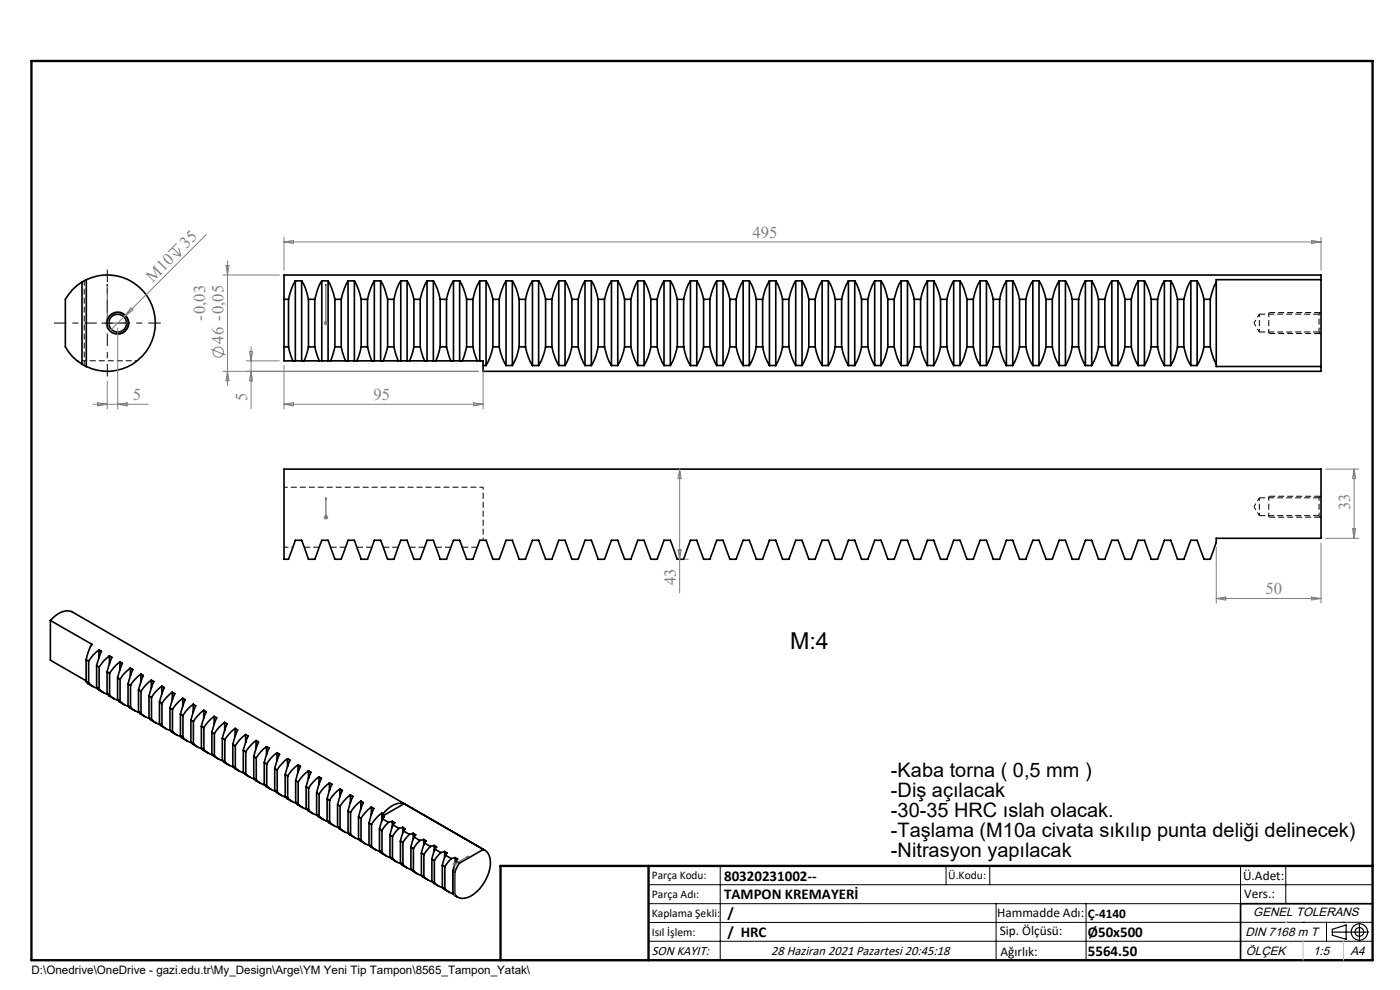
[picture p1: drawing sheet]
<svg xmlns="http://www.w3.org/2000/svg" width="297mm" height="210mm" viewBox="0 0 297 210" stroke-linecap="round" stroke-linejoin="round" font-family="sans-serif">
<path d="M279.8 68.5v1.9M279.8 66.6v1.9M62.1 116.1h-1.8" fill="none" stroke="#000" stroke-width=".21" stroke-dasharray="1.3 .6" stroke-dashoffset=".9" stroke-linecap="butt"/>
<path d="M17.9 76.5h11.2M17.9 76.5h-1.5M267.2 66.6v3.8M102.5 114.6v-11.3M267.2 105.6v3.8M279.8 105.6v3.8" fill="none" stroke="#000" stroke-width=".21" stroke-dasharray="1.3 .6" stroke-dashoffset=".7" stroke-linecap="butt"/>
<g fill="none" stroke="#000" stroke-width=".21" stroke-dasharray="1.3 .6" stroke-linecap="butt">
<path d="M267.2 70.4h12.6M269.2 70.8v-.1M279.8 70.4l.5 .5M279.8 66.6h-12.6M280.3 66.2l-.5 .4M67.7 116.1h-3.1M73.3 116.1h-3.2M78.9 116.1h-3.2M84.5 116.1h-3.2M90.1 116.1h-3.2M95.7 116.1h-3.2M101.3 116.1h-3.2"/>
<path d="M267.2 109.4h12.6M279.8 109.4l.5 .4M279.8 105.6h-12.6M280.3 105.2l-.5 .4"/>
</g>
<path d="M266 68.5l1.2 1.9M267.2 66.6l-1.2 1.9M60.3 103.3h42.2M266 107.5l1.2 1.9M267.2 105.6l-1.2 1.9" fill="none" stroke="#000" stroke-width=".21" stroke-dasharray="1.3 .6" stroke-dashoffset=".5" stroke-linecap="butt"/>
<g fill="none" stroke="#000" stroke-width=".35">
<path d="M17.4 59.8a10.1 10.1 0 0 0-3.5 3.7v10.1a9.4 9.4 0 0 0 3.5 3.6M17.4 59.8v17.4M18.3 59.3a10.2 10.2 0 0 1 14.6 9.2 10.2 10.2 0 0 1-14.6 9.2M18.3 59.3l-.9 .5M18.3 59.3v18.4M62.7 59.6a12.4 12.4 0 0 0-1.5 3.9M62.7 59.6h1.3M62.7 59.6v16.9M64 59.6a10.5 10.5 0 0 1 1.4 3.9M64 59.6v16.9M68.3 59.6a11.4 11.4 0 0 0-1.5 3.9M68.3 59.6h1.3"/>
<path d="M68.3 59.6v16.9M69.6 59.6a12.4 12.4 0 0 1 1.4 3.9M69.6 59.6v16.9M73.8 59.6a12.4 12.4 0 0 0-1.4 3.9M73.8 59.6h1.4M73.8 59.6v16.9M75.2 59.6a12.4 12.4 0 0 1 1.4 3.9M75.2 59.6v16.9M79.4 59.6a12.4 12.4 0 0 0-1.4 3.9M79.4 59.6h1.4M79.4 59.6v16.9M80.8 59.6a11.4 11.4 0 0 1 1.4 3.9"/>
<path d="M80.8 59.6v16.9M85 59.6a10.5 10.5 0 0 0-1.4 3.9M85 59.6h1.4M85 59.6v16.9M86.4 59.6a12.4 12.4 0 0 1 1.4 3.9M86.4 59.6v16.9M90.6 59.6a12.4 12.4 0 0 0-1.5 3.9M90.6 59.6h1.3M90.6 59.6v16.9M91.9 59.6a10.5 10.5 0 0 1 1.5 3.9M91.9 59.6v16.9M96.2 59.6a11.4 11.4 0 0 0-1.5 3.9"/>
<path d="M96.2 59.6h1.3M96.2 59.6v16.9M97.5 59.6a11.4 11.4 0 0 1 1.5 3.9M97.5 59.6v16.9M101.8 59.6a10.5 10.5 0 0 0-1.5 3.9M101.8 59.6h1.3M101.8 59.6v16.9M103.1 59.6a12.4 12.4 0 0 1 1.5 3.9M103.1 59.6v17.9M107.4 59.6a12.4 12.4 0 0 0-1.5 3.9M107.4 59.6h1.3M107.4 59.6v17.9"/>
<path d="M108.7 59.6a10.5 10.5 0 0 1 1.4 3.9M108.7 59.6v17.9M113 59.6a11.4 11.4 0 0 0-1.5 3.9M113 59.6h1.3M113 59.6v17.9M114.3 59.6a11.4 11.4 0 0 1 1.4 3.9M114.3 59.6v17.9M118.5 59.6a12.4 12.4 0 0 0-1.4 3.9M118.5 59.6h1.4M118.5 59.6v17.9M119.9 59.6a12.4 12.4 0 0 1 1.4 3.9M119.9 59.6v17.9"/>
<path d="M124.1 59.6a12.4 12.4 0 0 0-1.4 3.9M124.1 59.6h1.3M124.1 59.6v17.9M125.4 59.6a10.5 10.5 0 0 1 1.5 3.9M125.4 59.6v17.9M129.7 59.6a11.4 11.4 0 0 0-1.5 3.9M129.7 59.6h1.4M129.7 59.6v17.9M131.1 59.6a12.4 12.4 0 0 1 1.4 3.9M131.1 59.6v17.9M135.3 59.6a12.4 12.4 0 0 0-1.5 3.9M135.3 59.6h1.3"/>
<path d="M135.3 59.6v17.9M136.6 59.6a12.4 12.4 0 0 1 1.5 3.9M136.6 59.6v17.9M140.9 59.6a12.4 12.4 0 0 0-1.5 3.9M140.9 59.6h1.3M140.9 59.6v17.9M142.2 59.6a11.4 11.4 0 0 1 1.5 3.9M142.2 59.6v17.9M146.5 59.6a10.5 10.5 0 0 0-1.5 3.9M146.5 59.6h1.3M146.5 59.6v17.9M147.8 59.6a12.4 12.4 0 0 1 1.5 3.9"/>
<path d="M147.8 59.6v17.9M152 59.6a12.4 12.4 0 0 0-1.4 3.9M152 59.6h1.4M152 59.6v17.9M153.4 59.6a12.4 12.4 0 0 1 1.4 3.9M153.4 59.6v17.9M157.7 59.6a11.4 11.4 0 0 0-1.5 3.9M157.7 59.6h1.3M157.7 59.6v17.9M159 59.6a11.4 11.4 0 0 1 1.4 3.9M159 59.6v17.9M163.2 59.6a10.5 10.5 0 0 0-1.4 3.9"/>
<path d="M163.2 59.6h1.4M163.2 59.6v17.9M164.6 59.6a12.4 12.4 0 0 1 1.4 3.9M164.6 59.6v17.9M168.8 59.6a12.4 12.4 0 0 0-1.4 3.9M168.8 59.6h1.3M168.8 59.6v17.9M170.1 59.6a10.5 10.5 0 0 1 1.5 3.9M170.1 59.6v17.9M174.4 59.6a11.4 11.4 0 0 0-1.5 3.9M174.4 59.6h1.3M174.4 59.6v17.9"/>
<path d="M175.7 59.6a11.4 11.4 0 0 1 1.5 3.9M175.7 59.6v17.9M180 59.6a12.4 12.4 0 0 0-1.5 3.9M180 59.6h1.3M180 59.6v17.9M181.3 59.6a12.4 12.4 0 0 1 1.5 3.9M181.3 59.6v17.9M185.6 59.6a12.4 12.4 0 0 0-1.5 3.9M185.6 59.6h1.3M185.6 59.6v17.9M186.9 59.6a10.5 10.5 0 0 1 1.4 3.9M186.9 59.6v17.9"/>
<path d="M191.2 59.6a11.4 11.4 0 0 0-1.5 3.9M191.2 59.6h1.3M191.2 59.6v17.9M192.5 59.6a12.4 12.4 0 0 1 1.5 3.9M192.5 59.6v17.9M196.7 59.6a12.4 12.4 0 0 0-1.4 3.9M196.7 59.6h1.4M196.7 59.6v17.9M198.1 59.6a12.4 12.4 0 0 1 1.4 3.9M198.1 59.6v17.9M202.3 59.6a12.4 12.4 0 0 0-1.4 3.9M202.3 59.6h1.4"/>
<path d="M202.3 59.6v17.9M203.7 59.6a11.4 11.4 0 0 1 1.4 3.9M203.7 59.6v17.9M207.9 59.6a10.5 10.5 0 0 0-1.4 3.9M207.9 59.6h1.4M207.9 59.6v17.9M209.3 59.6a12.4 12.4 0 0 1 1.4 3.9M209.3 59.6v17.9M213.5 59.6a12.4 12.4 0 0 0-1.4 3.9M213.5 59.6h1.3M213.5 59.6v17.9M214.8 59.6a12.4 12.4 0 0 1 1.5 3.9"/>
<path d="M214.8 59.6v17.9M219.1 59.6a11.4 11.4 0 0 0-1.5 3.9M219.1 59.6h1.3M219.1 59.6v17.9M220.4 59.6a11.4 11.4 0 0 1 1.5 3.9M220.4 59.6v17.9M224.7 59.6a10.5 10.5 0 0 0-1.5 3.9M224.7 59.6h1.3M224.7 59.6v17.9M226 59.6a12.4 12.4 0 0 1 1.5 3.9M226 59.6v17.9M230.3 59.6a12.4 12.4 0 0 0-1.5 3.9"/>
<path d="M230.3 59.6h1.3M230.3 59.6v17.9M231.6 59.6a10.5 10.5 0 0 1 1.4 3.9M231.6 59.6v17.9M235.9 59.6a11.4 11.4 0 0 0-1.5 3.9M235.9 59.6h1.3M235.9 59.6v17.9M237.2 59.6a11.4 11.4 0 0 1 1.5 3.9M237.2 59.6v17.9M241.4 59.6a12.4 12.4 0 0 0-1.4 3.9M241.4 59.6h1.4M241.4 59.6v17.9"/>
<path d="M242.8 59.6a12.4 12.4 0 0 1 1.4 3.9M242.8 59.6v17.9M247 59.6a12.4 12.4 0 0 0-1.4 3.9M247 59.6h1.4M247 59.6v17.9M248.4 59.6a10.5 10.5 0 0 1 1.4 3.9M248.4 59.6v17.9M252.6 59.6a11.4 11.4 0 0 0-1.5 3.9M252.6 59.6h1.4M252.6 59.6v17.9M254 59.6a12.4 12.4 0 0 1 1.4 3.9M254 59.6v17.9"/>
<path d="M258 59.8l-.7 1.6-.5 2.1M258 59.8v17.4M280.2 59.3v-1h-219.9v5.2M280.2 59.3h-22.2v.5M280.2 59.3v18.4M17.4 77.2l.9 .5M60.3 73.6v2.9h42.2v1M60.3 73.6h.9M60.3 63.5h.9M60.3 63.5v10.1M61.2 73.6l.9 2.9M61.2 63.5v10.1"/>
<path d="M65.4 73.6l-.9 2.9M65.4 73.6h1.4M65.4 63.5h1.4M65.4 63.5v10.1M66.8 73.6l.9 2.9M66.8 63.5v10.1M71 73.6l-.9 2.9M71 73.6h1.4M71 63.5v10.1M71 63.5h1.4M72.4 73.6l.9 2.9M72.4 63.5v10.1"/>
<path d="M76.6 73.6l-.9 2.9M76.6 73.6h1.4M76.6 63.5h1.4M76.6 63.5v10.1M78 73.6l.9 2.9M78 63.5v10.1M82.2 73.6l-.9 2.9M82.2 73.6h1.4M82.2 63.5h1.4M82.2 63.5v10.1M83.6 73.6l.9 2.9M83.6 63.5v10.1"/>
<path d="M87.8 73.6l-.9 2.9M87.8 73.6h1.3M87.8 63.5h1.3M87.8 63.5v10.1M89.1 73.6l1 2.9M89.1 63.5v10.1M93.4 73.6l-.9 2.9M93.4 73.6h1.3M93.4 63.5h1.3M93.4 63.5v10.1M94.7 73.6l.9 2.9M94.7 63.5v10.1"/>
<path d="M99 73.6l-.9 2.9M99 73.6h1.3M99 63.5h1.3M99 63.5v10.1M100.3 73.6l.9 2.9M100.3 63.5v10.1M102.5 77.5v1.3h177.7v-1.1M102.5 77.5h.6M104.6 73.6a12.2 12.2 0 0 1-1.5 3.9M104.6 73.6h1.3M104.6 63.5h1.3M104.6 63.5v10.1"/>
<path d="M105.9 73.6a12.2 12.2 0 0 0 1.5 3.9M105.9 63.5v10.1M107.4 77.5h1.3M110.1 73.6a10.4 10.4 0 0 1-1.4 3.9M110.1 73.6h1.4M110.1 63.5h1.4M110.1 63.5v10.1M111.5 73.6a11.2 11.2 0 0 0 1.5 3.9M111.5 63.5v10.1M113 77.5h1.3M115.7 73.6a11.2 11.2 0 0 1-1.4 3.9M115.7 73.6h1.4"/>
<path d="M115.7 63.5h1.4M115.7 63.5v10.1M117.1 73.6a12.2 12.2 0 0 0 1.4 3.9M117.1 63.5v10.1M118.5 77.5h1.4M121.3 73.6a12.2 12.2 0 0 1-1.4 3.9M121.3 73.6h1.4M121.3 63.5h1.4M121.3 63.5v10.1M122.7 73.6a12.2 12.2 0 0 0 1.4 3.9M122.7 63.5v10.1M124.1 77.5h1.3"/>
<path d="M126.9 73.6a10.4 10.4 0 0 1-1.5 3.9M126.9 73.6h1.3M126.9 63.5h1.3M126.9 63.5v10.1M128.2 73.6a11.2 11.2 0 0 0 1.5 3.9M128.2 63.5v10.1M129.7 77.5h1.4M132.5 73.6a12.2 12.2 0 0 1-1.4 3.9M132.5 73.6h1.3M132.5 63.5h1.3M132.5 63.5v10.1M133.8 73.6a12.2 12.2 0 0 0 1.5 3.9"/>
<path d="M133.8 63.5v10.1M135.3 77.5h1.3M138.1 73.6a12.2 12.2 0 0 1-1.5 3.9M138.1 73.6h1.3M138.1 63.5h1.3M138.1 63.5v10.1M139.4 73.6a12.2 12.2 0 0 0 1.5 3.9M139.4 63.5v10.1M140.9 77.5h1.3M143.7 73.6a11.2 11.2 0 0 1-1.5 3.9M143.7 73.6h1.3M143.7 63.5h1.3"/>
<path d="M143.7 63.5v10.1M145 73.6a10.4 10.4 0 0 0 1.5 3.9M145 63.5v10.1M146.5 77.5h1.3M149.3 73.6a12.2 12.2 0 0 1-1.5 3.9M149.3 73.6h1.3M149.3 63.5h1.3M149.3 63.5v10.1M150.6 73.6a12.2 12.2 0 0 0 1.4 3.9M150.6 63.5v10.1M152 77.5h1.4M154.8 73.6a12.2 12.2 0 0 1-1.4 3.9"/>
<path d="M154.8 73.6h1.4M154.8 63.5h1.4M154.8 63.5v10.1M156.2 73.6a11.2 11.2 0 0 0 1.5 3.9M156.2 63.5v10.1M157.7 77.5h1.3M160.4 73.6a11.2 11.2 0 0 1-1.4 3.9M160.4 73.6h1.4M160.4 63.5h1.4M160.4 63.5v10.1M161.8 73.6a10.4 10.4 0 0 0 1.4 3.9M161.8 63.5v10.1"/>
<path d="M163.2 77.5h1.4M166 73.6a12.2 12.2 0 0 1-1.4 3.9M166 73.6h1.4M166 63.5h1.4M166 63.5v10.1M167.4 73.6a12.2 12.2 0 0 0 1.4 3.9M167.4 63.5v10.1M168.8 77.5h1.3M171.6 73.6a10.4 10.4 0 0 1-1.5 3.9M171.6 73.6h1.3M171.6 63.5h1.3M171.6 63.5v10.1"/>
<path d="M172.9 73.6a11.2 11.2 0 0 0 1.5 3.9M172.9 63.5v10.1M174.4 77.5h1.3M177.2 73.6a11.2 11.2 0 0 1-1.5 3.9M177.2 73.6h1.3M177.2 63.5h1.3M177.2 63.5v10.1M178.5 73.6a12.2 12.2 0 0 0 1.5 3.9M178.5 63.5v10.1M180 77.5h1.3M182.8 73.6a12.2 12.2 0 0 1-1.5 3.9M182.8 73.6h1.3"/>
<path d="M182.8 63.5h1.3M182.8 63.5v10.1M184.1 73.6a12.2 12.2 0 0 0 1.5 3.9M184.1 63.5v10.1M185.6 77.5h1.3M188.3 73.6a10.4 10.4 0 0 1-1.4 3.9M188.3 73.6h1.4M188.3 63.5h1.4M188.3 63.5v10.1M189.7 73.6a11.2 11.2 0 0 0 1.5 3.9M189.7 63.5v10.1M191.2 77.5h1.3"/>
<path d="M194 73.6a12.2 12.2 0 0 1-1.5 3.9M194 73.6h1.3M194 63.5h1.3M194 63.5v10.1M195.3 73.6a12.2 12.2 0 0 0 1.4 3.9M195.3 63.5v10.1M196.7 77.5h1.4M199.5 73.6a12.2 12.2 0 0 1-1.4 3.9M199.5 73.6h1.4M199.5 63.5h1.4M199.5 63.5v10.1M200.9 73.6a12.2 12.2 0 0 0 1.4 3.9"/>
<path d="M200.9 63.5v10.1M202.3 77.5h1.4M205.1 73.6a11.2 11.2 0 0 1-1.4 3.9M205.1 73.6h1.4M205.1 63.5h1.4M205.1 63.5v10.1M206.5 73.6a10.4 10.4 0 0 0 1.4 3.9M206.5 63.5v10.1M207.9 77.5h1.4M210.7 73.6a12.2 12.2 0 0 1-1.4 3.9M210.7 73.6h1.4M210.7 63.5h1.4"/>
<path d="M210.7 63.5v10.1M212.1 73.6a12.2 12.2 0 0 0 1.4 3.9M212.1 63.5v10.1M213.5 77.5h1.3M216.3 73.6a12.2 12.2 0 0 1-1.5 3.9M216.3 73.6h1.3M216.3 63.5h1.3M216.3 63.5v10.1M217.6 73.6a11.2 11.2 0 0 0 1.5 3.9M217.6 63.5v10.1M219.1 77.5h1.3M221.9 73.6a11.2 11.2 0 0 1-1.5 3.9"/>
<path d="M221.9 73.6h1.3M221.9 63.5h1.3M221.9 63.5v10.1M223.2 73.6a10.4 10.4 0 0 0 1.5 3.9M223.2 63.5v10.1M224.7 77.5h1.3M227.5 73.6a12.2 12.2 0 0 1-1.5 3.9M227.5 73.6h1.3M227.5 63.5h1.3M227.5 63.5v10.1M228.8 73.6a12.2 12.2 0 0 0 1.5 3.9M228.8 63.5v10.1"/>
<path d="M230.3 77.5h1.3M233 73.6a10.4 10.4 0 0 1-1.4 3.9M233 73.6h1.4M233 63.5h1.4M233 63.5v10.1M234.4 73.6a11.2 11.2 0 0 0 1.5 3.9M234.4 63.5v10.1M235.9 77.5h1.3M238.7 73.6a11.2 11.2 0 0 1-1.5 3.9M238.7 73.6h1.3M238.7 63.5h1.3M238.7 63.5v10.1"/>
<path d="M240 73.6a12.2 12.2 0 0 0 1.4 3.9M240 63.5v10.1M241.4 77.5h1.4M244.2 73.6a12.2 12.2 0 0 1-1.4 3.9M244.2 73.6h1.4M244.2 63.5h1.4M244.2 63.5v10.1M245.6 73.6a12.2 12.2 0 0 0 1.4 3.9M245.6 63.5v10.1M247 77.5h1.4M249.8 73.6a10.4 10.4 0 0 1-1.4 3.9M249.8 73.6h1.3"/>
<path d="M249.8 63.5h1.3M249.8 63.5v10.1M251.1 73.6a11.2 11.2 0 0 0 1.5 3.9M251.1 63.5v10.1M252.6 77.5h1.4M255.4 73.6a12.2 12.2 0 0 1-1.4 3.9M255.4 73.6h1.4M255.4 63.5h1.4M255.4 63.5v10.1M256.8 73.6l.5 2.1 .7 1.5M256.8 63.5v10.1M258 77.2v.5h22.2"/>
<path d="M60.3 99.5h219.9v14.7h-22.2v.9l-1.2 3.5h-1.4l-1.4-4h-1.4l-1.5 4h-1.3l-1.4-4h-1.4l-1.4 4h-1.4l-1.4-4h-1.4l-1.4 4h-1.3l-1.5-4h-1.3l-1.5 4h-1.4l-1.4-4h-1.3l-1.5 4h-1.3l-1.5-4h-1.3l-1.5 4h-1.3l-1.5-4h-1.3l-1.5 4h-1.3l-1.5-4h-1.3l-1.4 4h-1.4l-1.4-4h-1.4l-1.4 4h-1.4l-1.4-4h-1.4l-1.4 4h-1.4l-1.4-4h-1.4l-1.4 4h-1.3l-1.5-4h-1.3l-1.5 4h-1.4l-1.4-4h-1.3l-1.5 4h-1.3l-1.5-4h-1.3l-1.5 4h-1.3l-1.5-4h-1.3l-1.5 4h-1.3l-1.5-4h-1.3l-1.4 4h-1.4l-1.4-4h-1.4l-1.4 4h-1.4l-1.4-4h-1.3l-1.5 4h-1.4l-1.4-4h-1.4l-1.4 4h-1.3l-1.5-4h-1.3l-1.5 4h-1.3l-1.5-4h-1.3l-1.5 4h-1.3l-1.5-4h-1.3l-1.5 4h-1.3l-1.4-4h-1.4l-1.5 4h-1.3l-1.5-4h-1.3l-1.4 4h-1.4l-1.4-4h-1.4l-1.4 4h-1.4l-1.4-4h-1.3l-1.5 4h-1.4l-1.4-4h-1.3l-1.5 4h-1.3l-1.5-4h-1.3l-1.5 4h-1.3l-1.5-4h-1.3l-1.5 4h-1.3l-1.5-4h-1.3l-1.5 4h-1.3l-1.4-4h-1.4l-1.4 4h-1.4l-1.4-4h-1.4l-1.4 4h-1.4l-1.4-4h-1.4l-1.4 4h-1.4l-1.4-4h-1.3l-1.5 4h-1.4l-1.4-4h-1.3l-1.5 4h-.9zM10.7 131.6l8.8 5.1-.6 1.1-.6 2.1M10.7 131.6a4.6 4.6 0 0 1 4.4-1.9l87.7 50.6M10.7 131.6v8.4l7.6 4.4M18.3 139.9v4.7M18.3 139.9l.5 .3M21 137.9l.5 .2-1 3.1M21 137.9a8 8 0 0 0-2.2 2.3M21 137.9v1.6M23.2 139.1l.5 .3-1 3.1M23.2 139.1a7.6 7.6 0 0 0-2.2 2.4M23.2 139.1v1.7"/>
<path d="M18.3 144.6l.4 .5 1 .5M18.3 144.6l.5 .3M18.8 144.9l1 .8 .8 .3M18.8 140.2v4.7M20.5 145.9l.4 .4 1 .6M20.5 141.2l.5 .3M20.5 145.9l.5 .2M20.5 141.2v4.7M21 146.1l1 .8 .8 .4M21 141.5v4.6M22.7 147.1l.4 .5 1.1 .6M22.7 142.5l.5 .3"/>
<path d="M22.7 147.1l.5 .4M22.7 142.5v4.6M23.2 147.5l1 .7 .8 .4M23.2 142.8v4.7M24.9 148.4l.5 .5 1 .6M24.9 143.8l.6 .3M24.9 148.4l.6 .3M24.9 143.8v4.6M25.4 140.4l.6 .3-1.1 3.1M25.4 140.4l-1.2 1.1-1 1.3M25.4 140.4v1.7M25.5 148.7l.9 .8 .9 .4"/>
<path d="M25.5 144.1v4.6M27.2 149.7l.4 .5 1 .6M27.2 145.1l.5 .3M27.2 149.7l.5 .3M27.2 145.1v4.6M27.7 141.7l.5 .3-1 3.1M27.7 141.7a7.6 7.6 0 0 0-2.2 2.4M27.7 141.7v1.7M27.7 150l.4 .5 1.4 .6M27.7 145.4v4.6M29.4 151l.4 .5 1 .5M29.4 146.4l.5 .2"/>
<path d="M29.4 151l.5 .3M29.4 146.4v4.6M29.9 143l.5 .3-1 3.1M29.9 143l-1.3 1.1-.9 1.3M29.9 143v1.6M29.9 151.3l1 .8 .8 .3M29.9 146.6v4.7M31.6 152.3l.4 .4 1.1 .6M31.6 147.6l.5 .3M31.6 152.3l.5 .3M31.6 147.6v4.7M32.1 144.3l.5 .3-1 3"/>
<path d="M32.1 144.3a8 8 0 0 0-2.2 2.3M32.1 144.3v1.6M32.1 152.6l1 .7 .8 .4M32.1 147.9v4.7M33.8 153.6l.5 .4 1 .6M33.8 148.9l.6 .3M33.8 153.6l.6 .2M33.8 148.9v4.7M34.3 145.5l.6 .4-1.1 3M34.3 145.5a7.6 7.6 0 0 0-2.2 2.4M34.3 145.5v1.7M34.4 153.8a3.1 3.1 0 0 0 1.8 1.2"/>
<path d="M34.4 149.2v4.6M36.1 154.8l.4 .5 1 .6M36.1 150.2l.5 .3M36.1 154.8l.5 .3M36.1 150.2v4.6M36.5 146.8l.6 .3-1 3.1M36.5 146.8l-1.2 1.1-.9 1.3M36.5 146.8v1.7M36.6 155.1l.9 .8 .9 .4M36.6 150.5v4.6M38.3 156.1l.4 .5 1 .6M38.3 151.5l.5 .3"/>
<path d="M38.3 156.1l.5 .3M38.3 151.5v4.6M38.8 148.1l.5 .3-1 3.1M38.8 148.1a8 8 0 0 0-2.2 2.4M38.8 148.1v1.7M38.8 156.4l1 .8 .8 .3M38.8 151.8v4.6M40.5 157.4l.4 .5 1 .6M40.5 152.7l.5 .4M40.5 157.4l.5 .3M40.5 152.7v4.7M41 149.4l.5 .3-1 3"/>
<path d="M41 149.4a7.6 7.6 0 0 0-2.2 2.4M41 149.4v1.7M41 157.7a3.3 3.3 0 0 0 1.8 1.1M41 153.1v4.6M42.7 158.7l.4 .5 1.1 .5M42.7 154l.6 .3M42.7 158.7l.6 .3M42.7 154v4.7M43.2 150.7l.5 .3-1 3M43.2 150.7l-1.2 1.1-1 1.3M43.2 150.7v1.6M43.3 159l.9 .8 .8 .3"/>
<path d="M43.3 154.3v4.7M44.9 160l.5 .4 1 .6M44.9 155.3l.6 .3M44.9 160l.6 .3M44.9 155.3v4.7M45.4 152l.6 .3-1.1 3M45.4 152a8 8 0 0 0-2.1 2.3M45.4 152v1.6M45.5 155.6v4.7M47.2 156.6l.5 .3M47.2 156.6v4.6M47.7 153.2l.5 .4-1 3"/>
<path d="M47.7 153.2a7.6 7.6 0 0 0-2.2 2.4M47.7 153.2v1.7M47.7 156.9v4.7M49.4 157.9l.5 .3M49.4 157.9v4.6M49.9 154.5l.5 .3-1 3.1M49.9 154.5l-1.3 1.1-.9 1.3M49.9 154.5v1.7M49.9 158.2v4.6M51.6 159.2l.5 .3M51.6 159.2v4.6M52.1 155.8l.5 .3-1 3.1"/>
<path d="M52.1 155.8a7.6 7.6 0 0 0-2.2 2.4M52.1 155.8v1.7M52.1 159.5v4.6M54.3 157.1l.6 .3-1.1 3.1M54.3 157.1l-1.2 1.1-1 1.3M54.3 157.1v1.6M56.6 158.4l.5 .3-1 3M56.6 158.4a8 8 0 0 0-2.2 2.4M56.6 158.4v1.6M58.8 159.7l.5 .3-1 3M58.8 159.7a7.6 7.6 0 0 0-2.2 2.4M58.8 159.7v1.6"/>
<path d="M45.5 160.3l.9 .7 .9 .4M47.2 161.2l.4 .5 1 .6M47.2 161.2l.5 .4M47.7 161.6l.9 .7 .9 .4M49.4 162.5l.4 .5 1 .6M49.4 162.5l.5 .3M49.9 162.8l1 .8 .8 .4M51.6 163.8l.4 .5 1.1 .6M51.6 163.8l.5 .3M52.1 164.1l.5 .5 1.3 .6M53.8 165.1l.5 .5 1 .5M53.8 160.5l.6 .3"/>
<path d="M53.8 165.1l.6 .3M53.8 160.5v4.6M54.4 165.4l.9 .8 .9 .3M54.4 160.8v4.6M56.1 166.4l.4 .5 1 .6M56.1 161.7l.5 .4M56.1 166.4l.5 .3M56.1 161.7v4.7M56.6 166.7l.9 .8 .9 .3M56.6 162.1v4.6M58.3 167.7l.4 .4 1 .6M58.3 163l.5 .3"/>
<path d="M58.3 167.7l.5 .2M58.3 163v4.7M58.8 167.9a3.1 3.1 0 0 0 1.8 1.2M58.8 163.3v4.6M60.5 168.9l.4 .5 1 .6M60.5 164.3l.5 .3M60.5 168.9l.5 .4M60.5 164.3v4.6M61 160.9l.5 .3-1 3.1M61 160.9l-1.2 1.2-1 1.2M61 160.9v1.7M61 169.3l1 .7 .8 .4"/>
<path d="M61 164.6v4.7M62.7 170.2l.4 .5 1.1 .6M62.7 165.6l.6 .3M62.7 170.2l.6 .3M62.7 165.6v4.6M63.2 162.2l.5 .3-1 3.1M63.2 162.2a8 8 0 0 0-2.2 2.4M63.2 162.2v1.7M63.3 170.5l.9 .8 .9 .4M63.3 165.9v4.6M64.9 171.5l.5 .5 1 .6M64.9 166.9l.6 .3"/>
<path d="M64.9 171.5l.6 .3M64.9 166.9v4.6M65.4 163.5l.6 .3-1.1 3.1M65.4 163.5a7.6 7.6 0 0 0-2.1 2.4M65.4 163.5v1.7M65.5 171.8a3.3 3.3 0 0 0 1.8 1.1M65.5 167.2v4.6M67.2 172.8l.4 .5 1 .5M67.2 168.2l.5 .2M67.2 172.8l.5 .3M67.2 168.2v4.6M67.7 164.8l.5 .3-1 3.1"/>
<path d="M67.7 164.8l-1.3 1.1-.9 1.3M67.7 164.8v1.6M67.7 173.1l1 .8 .8 .3M67.7 168.4v4.7M69.4 174.1l.4 .4 1 .6M69.4 169.4l.5 .3M69.4 174.1l.5 .3M69.4 169.4v4.7M69.9 166.1l.5 .3-1 3M69.9 166.1a8 8 0 0 0-2.2 2.3M69.9 166.1v1.6M69.9 174.4l1 .7 .8 .4"/>
<path d="M69.9 169.7v4.7M71.6 175.4l.4 .5 1.1 .5M71.6 170.7l.5 .3M71.6 175.4l.5 .3M71.6 170.7v4.7M72.1 167.3l.5 .4-1 3M72.1 167.3a7.6 7.6 0 0 0-2.2 2.4M72.1 167.3v1.7M72.1 175.7l1 .8 .8 .3M72.1 171v4.7M73.8 176.6l.5 .5 1 .6M73.8 172v4.6"/>
<path d="M73.8 172l.6 .3M73.8 176.6l.6 .3M74.3 168.6l.6 .3-1.1 3.1M74.3 168.6l-1.2 1.1-1 1.3M74.3 168.6v1.7M74.4 176.9l.9 .8 .9 .4M74.4 172.3v4.6M76.1 177.9l.4 .5 1 .6M76.1 173.3l.5 .3M76.1 177.9l.5 .3M76.1 173.3v4.6M76.6 169.9l.5 .3-1 3.1"/>
<path d="M76.6 169.9a7.6 7.6 0 0 0-2.2 2.4M76.6 169.9v1.7M76.6 178.2l.9 .8 .9 .3M76.6 173.6v4.6M78.3 179.2l.4 .5 1 .6M78.3 174.6l.5 .3M78.3 179.2l.5 .3M78.3 174.6v4.6M78.8 171.2l.5 .3-1 3.1M78.8 171.2l-1.3 1.1-.9 1.3M78.8 171.2v1.7M78.8 179.5l1 .8 .8 .3"/>
<path d="M78.8 174.9v4.6M80.5 175.9l.5 .3M80.5 175.9v4.6M81 172.5a8 8 0 0 0-2.2 2.4M81 172.5l.2 .1M81 172.5v1.7M81 176.2v4.6M81.1 173.7l-.6 2.2M81.1 173.7l1.3 .7M81.2 173.1l.3 .1-.4 .5M81.2 172.6v.5M82.4 174.4l-1.4 1.8"/>
<path d="M82.7 177.1l.6 .3M82.7 177.1v4.7M83.2 174.2l.5 .3-.3 .5M83.2 174.2l-.8 .2M83.2 174.2v1.2M83.3 177.4v4.7M83.4 175l-.7 2.1M83.4 175l1.2 .7M84.6 175.7l-1.3 1.7M84.9 178.4l.6 .3M84.9 178.4v4.6M85.4 175.5l.6 .3-.4 .5"/>
<path d="M85.4 175.5l-.8 .2M85.4 175.5v1.2M85.5 178.7v4.7M85.6 176.3l-.7 2.1M85.6 176.3l1.3 .7M85.7 170.5a4.2 4.2 0 0 0-4 1.6l-.5 .5M85.7 170.5l16.8 9.7M85.7 170.5l-4.5 2.6M86.9 177l-1.4 1.7M87.2 179.7l.5 .3M87.2 179.7v4.6M87.7 176.8l.5 .3-.4 .4"/>
<path d="M87.7 176.8l-.8 .2M87.7 176.8v1.2M87.8 177.5l-.6 2.2M87.8 177.5l1.3 .8M89.1 178.3l-1.4 1.7M89.9 178.1l.5 .3-.4 .4M89.9 178.1l-.8 .2M89.9 178.1v1.2M90 178.8l-.6 2.2M90 178.8l1.3 .8M91.3 179.6l-1.4 1.7M92.1 179.3l.5 .4-.3 .4"/>
<path d="M92.1 179.3l-.8 .3M92.1 179.3v1.2M80.5 180.5l.4 .5 1.1 .6M80.5 180.5l.5 .3M81 180.8l1 .8 .8 .3M82.7 181.8l.4 .4 1.1 .6M82.7 181.8l.6 .3M83.3 182.1a3.2 3.2 0 0 0 1.7 1.1M84.9 183l.5 .5 1 .6M84.9 183l.6 .4M85.5 183.4l.9 .7 .8 .4M87.2 184.3l.4 .5 1 .6"/>
<path d="M87.2 184.3l.5 .3M87.7 184.6l1 .8 .8 .4M87.7 180v4.6M89.4 185.6l.4 .5 1 .6M89.4 185.6l.5 .3M89.4 181l.5 .3M89.4 181v4.6M89.9 185.9a3.4 3.4 0 0 0 1.8 1.1M89.9 181.3v4.6M91.6 186.9l.4 .5 1.1 .6M91.6 186.9l.5 .3M91.6 182.3l.5 .3"/>
<path d="M91.6 182.3v4.6M92.1 187.2l1 .8 .8 .3M92.1 182.6v4.6M92.3 180.1l-.7 2.2M92.3 180.1l1.2 .8M93.5 180.9l-1.4 1.7M93.8 188.2l.5 .5 1 .6M93.8 188.2l.6 .3M93.8 183.5l.6 .4M93.8 183.5v4.7M94.3 180.6l.6 .3-.4 .5M94.3 180.6l-.8 .3"/>
<path d="M94.3 180.6v1.2M94.4 188.5l.9 .8 .8 .3M94.4 183.9v4.6M94.5 181.4l-.7 2.1M94.5 181.4l1.2 .7M95.7 182.1l-1.3 1.8M96.1 189.5l.4 .5 .6 .3M96.1 189.5l.3 .2M96.1 184.8l.3 .3M96.1 184.8v4.7M96.4 185.1v4.6M96.6 181.9l.5 .3-.4 .5"/>
<path d="M96.6 181.9l-.9 .2M96.6 181.9v1.2M96.7 182.7l-.6 2.1M96.7 182.7l.7 .4M97.4 183.1l-1 2M102.5 180.2a3 3 0 0 1 1.5 3.3 8.9 8.9 0 0 1-4.7 6.9l-.5 .1a2.07 2.07 0 0 1-2.4-.8M102.5 180.2l-5.1 2.9M291.2 191.7h-28v12"/>
<circle cx="25" cy="68.6" r="1.89"/>
<circle cx="25" cy="68.6" r="2.34"/>
</g>
<path d="M17.9 59.6v17.9" fill="none" stroke="#000" stroke-width=".21" stroke-dasharray="1.3 .6" stroke-dashoffset=".2" stroke-linecap="butt"/>
<g fill="none" stroke="#808080" stroke-width=".21">
<path d="M36.6 52.6l1.7 1.7M36.6 53.9l1.7 .4M37.5 51.6l-1.8 1.8M37.9 52.6l.4 1.7M43.7 49.8l-20.3 20.3M47.3 58.3h12M47.9 56.3h.7l-.3 2zM48.3 55.3v26.5M60.3 50.3v7M60.3 51.3h219.9M60.3 51.3l2-.3v.6zM278.3 51l1.9 .3-1.9 .3z"/>
<path d="M280.2 50.3v7M22.3 68.5h.9M22.4 68.2l.7 .7M22.8 68v1M23.1 68.2l-.7 .7M25 69.6v17.2M27.7 65.3l.5 .5-1.7 1.2zM44.7 74.1l3.2 1.2M47.3 78.8h54.2M48.3 78.8l.3 2h-.7zM52.2 76.5h7.1M52.9 74.5h.7l-.3 2z"/>
<path d="M53.3 73.5v13.2M53.3 78.8l.3 2h-.7zM60.3 77.5v9.3M68.7 68.5h.9M68.8 68.2l.7 .7M69.1 68v1M69.5 68.2l-.7 .7M102.5 78.5v8.3M19.8 85.8h11.7M20.7 85.4l2.1 .4-2.1 .3zM22.8 80.9v5.9M25 85.8l2-.4v.7z"/>
<path d="M60.3 85.8l2-.4v.7zM60.3 85.8h42.2M100.5 85.4l2 .4-2 .3zM144.2 99.5l.3 2h-.7zM144.2 99.5v26.3M281.3 99.5h7M287.3 99.5v14.7M287.3 99.5l.3 2h-.7zM68.7 109.7h.9M68.8 109.4l.7 .7M69.1 109.2v1M69.5 109.4l-.7 .7"/>
<path d="M143.8 116.6h.7l-.3 2zM145.2 118.6h.8M258 116.1v11.8M280.2 115.2v12.7M281.3 114.2h7M286.9 112.2h.7l-.3 2zM258 127h22.2M258 127l2-.4v.7zM278.3 126.6l1.9 .4-1.9 .3zM96 183.3h.9M96.1 182.9l.7 .7M96.4 182.8v1"/>
<path d="M96.8 182.9l-.7 .7"/>
<circle cx="46.3" cy="74.7" r="1.09"/>
</g>
<g fill="none" stroke="#000" stroke-width=".21">
<path d="M21.6 68.5h2.2M22.8 67.4v2.3M22.8 69.1a2.22 2.22 0 0 1 2-2.8 2.22 2.22 0 0 1 2.4 2.4 2.22 2.22 0 0 1-2.8 2M137.6 187.7h153.6M137.6 191.7h153.6M137.6 199.7h153.6M152.8 183.7v20M200.7 183.7v4M210 183.7v4M211.3 191.7v12M230.4 191.7v12M263.2 183.7v20"/>
<path d="M272.8 183.7v8M276.4 195.6h.1M281.4 195.6v4.1M285 195.6h.1M291.2 195.6l-153.6 .1"/>
</g>
<path d="M269.2 70.7v-4.4M269.2 109.7v-4.4" fill="none" stroke="#000" stroke-width=".21" stroke-dasharray="1.3 .6" stroke-dashoffset=".3" stroke-linecap="butt"/>
<g fill="none" stroke="#000" stroke-width=".25">
<path d="M282.6 197.7h7.8M282.6 197.1l3-.9v3l-3-.8zM288.4 195.8v3.8M106.2 203.7h185"/>
<circle cx="288.4" cy="197.7" r="1.74"/>
<circle cx="288.4" cy="197.7" r=".93"/>
</g>
<g fill="none" stroke="#00f" stroke-width=".21">
<path d="M22.8 60.2v8.3h4.1M22.8 60.2l.1 .4h-.3zM26.5 68.4l.4 .1-.4 .1zM69.1 68.4v.2zM69.1 60.2v.4v-.4M69.1 68.5h.1M69.1 60.2v8.3M69.1 105.6v.4v-.4M69.1 109.6v.2zM69.1 109.7h.1M69.1 105.6v4.1M96.4 189.8l.1-.1-.1 .4z"/>
<path d="M99.1 181.7l.3-.1-.3 .2zM99.4 181.6l-3 1.7v6.8"/>
</g>
<path d="M20.5 68.5h-9.1M22.8 66.3v-9.1M22.8 70.8v9.1M25 68.5h9.1" fill="none" stroke="#000" stroke-width=".21" stroke-dasharray="15.2 1.3 1.3 1.3" stroke-dashoffset="12.6" stroke-linecap="butt"/>
<path d="M269.2 70.8h11M280.2 66.3h-11M269.2 109.7h11M280.2 105.3h-11" fill="none" stroke="#000" stroke-width=".21" stroke-dasharray="1.3 .6" stroke-dashoffset="-.1" stroke-linecap="butt"/>
<path d="M6.7 12.9h284.5v190.8h-284.5zM137.6 183.7v20M291.2 183.7h-185v20" fill="none" stroke="#000" stroke-width=".5"/>
<path d="M276.4 199.7v4M285 199.7v4" fill="none" stroke="#c0c0c0" stroke-width=".21"/>
<path d="M272.8 195.6h.1" fill="none" stroke="#c0c0c0" stroke-width=".25"/>
<g fill="#00f">
<path d="M69.1 68.4v.2zM69.1 60.2v.4z"/>
<path d="M99.1 181.7v.1l.3-.2zM96.4 189.8v.3l.1-.4z"/>
<path d="M69.1 105.6v.4zM69.1 109.6v.2z"/>
<path d="M26.5 68.4l.4 .1-.4 .1zM22.8 60.2l.1 .4h-.3z"/>
</g>
<text font-size="4.9" x="167.6" y="137.7">M:4</text>
<g font-size="4.2">
<text x="189" y="164.9">-Kaba torna ( 0,5 mm )</text>
<text x="189" y="169.1">-Diş açılacak</text>
<text x="189" y="173.4">-30-35 HRC ıslah olacak.</text>
<text x="189" y="177.6">-Taşlama (M10a civata sıkılıp punta deliği delinecek)</text>
<text x="189" y="181.8">-Nitrasyon yapılacak</text>
</g>
<g font-size="3.5" fill="#808080">
<text x="39.6" y="52.8" transform="rotate(-45 39.6 52.8)">35</text>
<text x="159.7" y="50.5">495</text>
<text x="32.4" y="59.9" transform="rotate(-45 32.4 59.9)">M10</text>
<text x="43.5" y="68.2" transform="rotate(-90 43.5 68.2)">-0,03</text>
<text x="47.4" y="72.9" transform="rotate(-90 47.4 72.9)">46 -0,05</text>
<text x="28.2" y="84.9">5</text>
<text x="52.4" y="85" transform="rotate(-90 52.4 85)">5</text>
<text x="79.2" y="84.9">95</text>
<text x="286.4" y="108.3" transform="rotate(-90 286.4 108.3)">33</text>
<text x="143.3" y="124.1" transform="rotate(-90 143.3 124.1)">43</text>
<text x="268.5" y="126.1">50</text>
</g>
<g font-size="3.2">
<text x="153.6" y="190.8">TAMPON KREMAYERİ</text>
<text x="153.6" y="186.8">80320231002--</text>
<text x="154.3" y="194.8">/</text>
<text x="154.3" y="198.8">/ HRC</text>
<text x="230.8" y="198.7">Ø50x500</text>
<text x="230.8" y="202.8">5564.50</text>
</g>
<g font-size="2.8">
<text x="263.7" y="186.7">Ü.Adet:</text>
<text x="263.9" y="190.5">Vers.:</text>
<text x="211.5" y="194.5">Hammadde Adı:</text>
<text x="230.8" y="194.7">Ç-4140</text>
<text x="138.3" y="202.6">SON KAYIT:</text>
<text x="163.6" y="202.6">28 Haziran 2021 Pazartesi 20:45:18</text>
<text x="212.1" y="198.4">Sip. Ölçüsü:</text>
<text x="212.2" y="202.7">Ağırlık:</text>
</g>
<g font-size="2.6">
<text x="265.9" y="194.4">GENEL TOLERANS</text>
<text x="264.2" y="198.5">DIN 7168 m T</text>
<text x="264.3" y="202.6">ÖLÇEK</text>
<text x="278.5" y="202.6">1:5</text>
<text x="286.5" y="202.6">A4</text>
</g>
<g font-size="2.5">
<text x="138.3" y="186.4">Parça Kodu:</text>
<text x="138.3" y="190.5">Parça Adı:</text>
<text x="201.2" y="186.5">Ü.Kodu:</text>
<text x="138.3" y="194.5">Kaplama Şekli:</text>
<text x="138.3" y="198.6">Isıl İşlem:</text>
<text x="6.7" y="206.7">D:\Onedrive\OneDrive - gazi.edu.tr\My_Design\Arge\YM Yeni Tip Tampon\8565_Tampon_Yatak\</text>
</g>
</svg>
